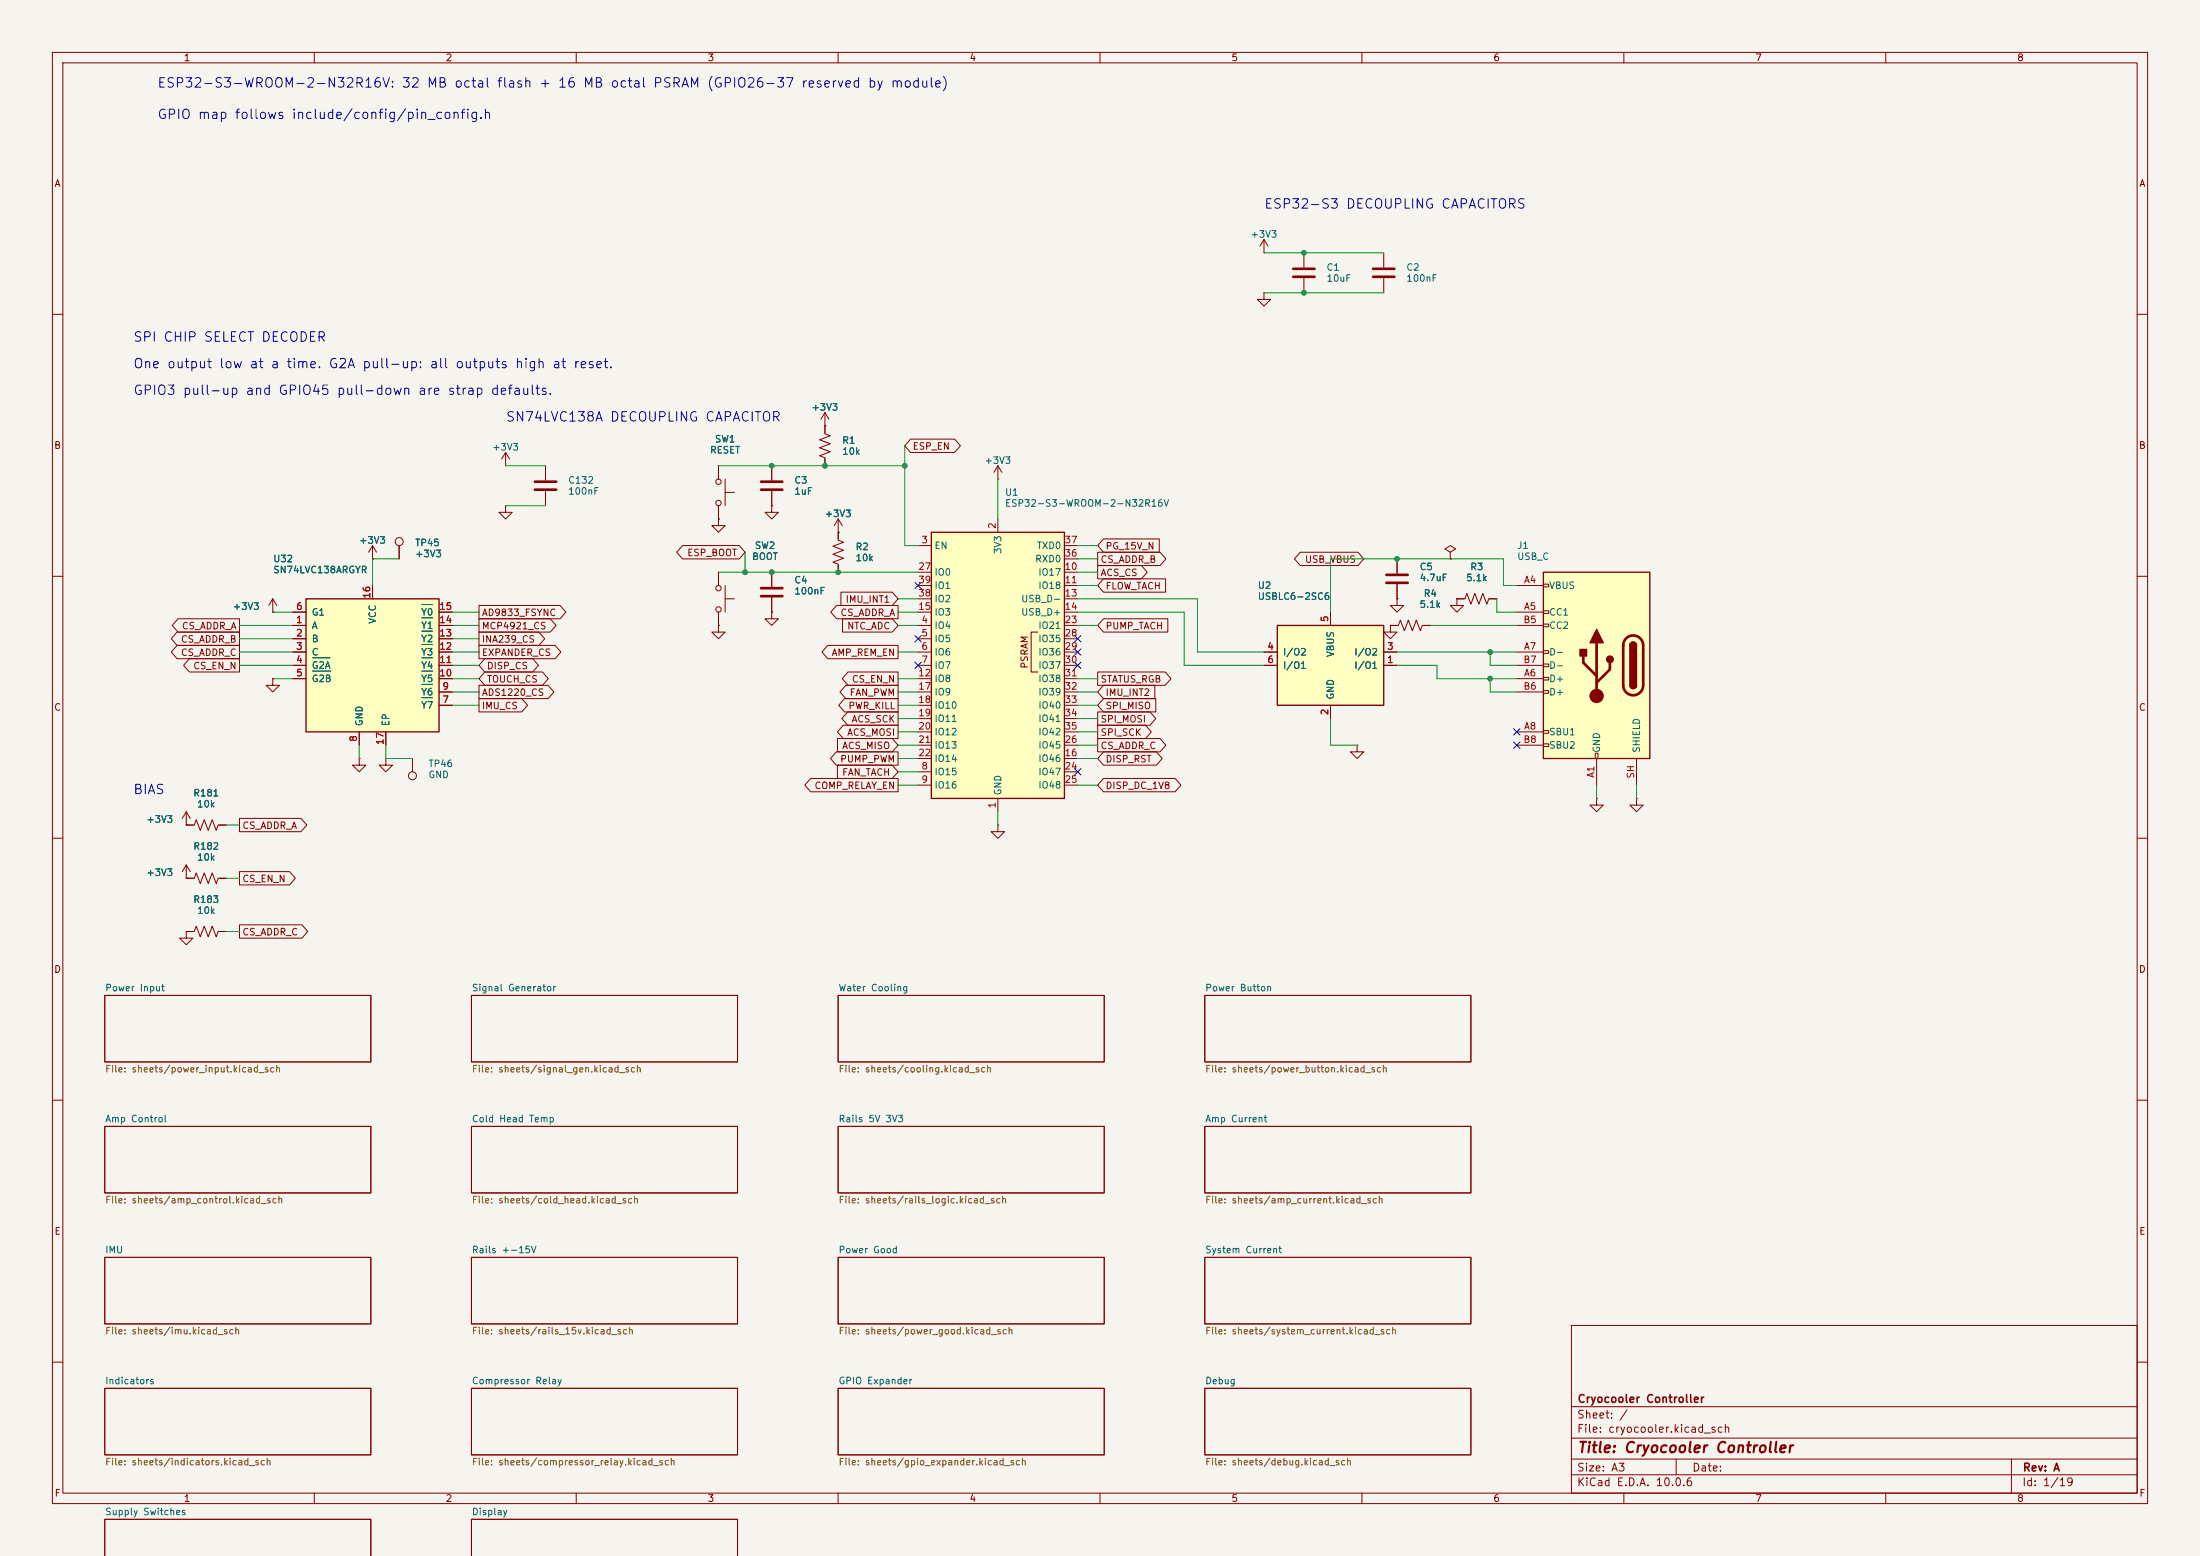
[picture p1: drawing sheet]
<svg xmlns="http://www.w3.org/2000/svg" width="420mm" height="297mm" viewBox="0 0 420 297" stroke-linecap="round" stroke-linejoin="round" font-family="sans-serif">
<path d="M0 0h420v297h-420z" fill="#f5f4ef" stroke="#f5f4ef" stroke-width=".19"/>
<g fill="none" stroke="#840000" stroke-width=".19">
<path d="M10 10h400v277h-400zM12 12h396v273h-396zM60 10v2M110 10v2M160 10v2M210 10v2M260 10v2M310 10v2M360 10v2M10 60h2M408 60h2M190.5 91.4h.1"/>
<path d="M190.5 88.9l-.8 1.3M190.5 88.9l.8 1.3M190.5 88.9v2.5M10 110h2M408 110h2M10 160h2M408 160h2M20 190h50.8v12.7h-50.8zM90 190h50.8v12.7h-50.8zM160 190h50.8v12.7h-50.8zM230 190h50.8v12.7h-50.8zM10 210h2"/>
<path d="M20 215h50.8v12.7h-50.8zM90 215h50.8v12.7h-50.8zM160 215h50.8v12.7h-50.8zM230 215h50.8v12.7h-50.8zM408 210h2M20 240h50.8v12.7h-50.8zM90 240h50.8v12.7h-50.8zM160 240h50.8v12.7h-50.8zM230 240h50.8v12.7h-50.8zM300 253h108v32h-108zM10 260h2M20 265h50.8v12.7h-50.8z"/>
<path d="M90 265h50.8v12.7h-50.8zM160 265h50.8v12.7h-50.8zM230 265h50.8v12.7h-50.8zM300 278.5h108M300 274.5h108M300 268.5h108M320 278.5v3M384 278.5v6.5M408 260h2M20 297.1v-7.1h50.8v7.1M60 285v2M90 297.1v-7.1h50.8v7.1"/>
<path d="M110 285v2M160 285v2M210 285v2M260 285v2M300 281.5h108M310 285v2M360 285v2"/>
</g>
<path d="M177.8 101.6h25.4v50.8h-25.4z" fill="#ffffc2"/>
<path d="M177.8 101.6h25.4v50.8h-25.4z" fill="none" stroke="#840000" stroke-width=".25"/>
<g fill="none" stroke="#840000" stroke-width=".19">
<path d="M157.5 78.7v4.1l1 .4-2 .7 2 .8-2 .8 2 .7-2 .8 1 .4v1.5M157.5 78.7l-.8 1.3M157.5 78.7l.7 1.3M157.5 81.3h.1M190.5 99.1v2.5M52.1 116.8h.1M52.1 114.3l-.8 1.3M52.1 114.3l.7 1.3M52.1 114.3v2.5M175.3 104.1h2.5M175.3 119.4h2.5M175.3 109.2h2.5"/>
<path d="M175.3 111.8h2.5M175.3 114.3h2.5M175.3 116.8h2.5M203.2 104.1h2.5M203.2 119.4h2.5M203.2 109.2h2.5M203.2 111.8h2.5M203.2 114.3h2.5M203.2 116.8h2.5M203.2 106.7h2.5M265.4 119.4v1.3h1.3l-1.3 1.2-1.2-1.2h1.2M265.4 119.4h.1"/>
<path d="M52.1 129.5v1.3h1.2l-1.2 1.3-1.3-1.3h1.3M52.1 129.5h.1M175.3 121.9h2.5M175.3 124.5h2.5M175.3 127h2.5M175.3 129.5h2.5M175.3 132.1h2.5M175.3 134.6h2.5M175.3 137.2h2.5M175.3 139.7h2.5M198.1 120.7h-1.3v7.6h1.3M203.2 121.9h2.5"/>
<path d="M203.2 124.5h2.5M203.2 127h2.5M203.2 129.5h2.5M203.2 132.1h2.5M203.2 134.6h2.5M203.2 137.2h2.5M203.2 139.7h2.5M35.6 157.5h1.5l.4-1 .7 2 .8-2 .8 2 .7-2 .8 2 .4-1h1.5M175.3 147.3h2.5M175.3 149.9h2.5M175.3 144.8h2.5M175.3 142.2h2.5"/>
<path d="M190.5 157.5v1.3h1.3l-1.3 1.2-1.3-1.2h1.3M190.5 157.5h.1M190.5 152.4v2.5M203.2 147.3h2.5M203.2 149.9h2.5M203.2 144.8h2.5M203.2 142.2h2.5M259.1 142.2v1.3h1.2l-1.2 1.3-1.3-1.3h1.3M259.1 142.2h.1M304.8 152.4v1.3h1.3l-1.3 1.2-1.3-1.2h1.3M304.8 152.4h.1M312.4 152.4v1.3h1.3l-1.3 1.2-1.3-1.2h1.3"/>
<path d="M312.4 152.4h.1M35.6 177.8v1.3h1.2l-1.2 1.2-1.3-1.2h1.3M35.6 177.8h.1M35.6 177.8h1.5l.4-1 .7 2 .8-2 .8 2 .7-2 .8 2 .4-1h1.5M35.6 167.6h1.5l.4-1 .7 2.1 .8-2.1 .8 2.1 .7-2.1 .8 2.1 .4-1.1h1.5"/>
</g>
<path d="M243.8 119.4h20.4v15.2h-20.4z" fill="#ffffc2"/>
<path d="M243.8 119.4h20.4v15.2h-20.4z" fill="none" stroke="#840000" stroke-width=".25"/>
<path d="M137.2 119.4v1.3h1.2l-1.2 1.2-1.3-1.2h1.3M137.2 119.4h.1M254 116.8v2.6M241.3 127h2.5M241.3 124.5h2.5M254 134.6v2.6M264.2 127h2.5M264.2 124.5h2.5" fill="none" stroke="#840000" stroke-width=".19"/>
<path d="M58.4 114.3h25.4v25.4h-25.4z" fill="#ffffc2"/>
<path d="M58.4 114.3h25.4v25.4h-25.4z" fill="none" stroke="#840000" stroke-width=".25"/>
<g fill="none" stroke="#840000" stroke-width=".19">
<path d="M241.3 48.3h.1M241.3 55.9v1.3h1.3l-1.3 1.2-1.3-1.2h1.3M241.3 55.9h.1M241.3 45.7l-.8 1.3M241.3 45.7l.8 1.3M241.3 45.7v2.6M248.9 48.3v2.8M248.9 53.1v2.8M264.2 48.3v2.8M264.2 53.1v2.8M96.5 88.9h.1M96.5 96.5v1.3h1.3l-1.3 1.3-1.3-1.3h1.3"/>
<path d="M96.5 96.5h.1M96.5 86.4l-.7 1.2M96.5 86.4l.8 1.2M96.5 86.4v2.5M104.1 88.9v2.8M104.1 93.7v2.8M137.2 99.1v1.2h1.2l-1.2 1.3-1.3-1.3h1.3M137.2 99.1h.1M137.2 88.9v2.5M137.2 96.5v2.6M138.4 94h1.8M138.4 91.4v5.1"/>
<path d="M147.3 96.5v1.3h1.3l-1.3 1.3-1.3-1.3h1.3M147.3 96.5h.1M147.3 88.9v2.8M147.3 93.7v2.8M160 99.1v4l1 .4-2 .8 2 .7-2 .8 2 .8-2 .7 1 .4v1.5M160 99.1l-.7 1.2M160 99.1l.8 1.2M55.9 119.4h2.5M55.9 116.8h2.5M71.1 106.7h.1M71.1 104.1v2.6M71.1 111.8v2.5"/>
<path d="M71.1 104.1l-.7 1.3M71.1 104.1l.8 1.3M76.2 104.1v2.6M83.8 119.4h2.6M83.8 116.8h2.6M137.2 109.2v2.6M137.2 116.8v2.6M138.4 111.8v5M138.4 114.3h1.8M147.3 116.8v1.3h1.3l-1.3 1.3-1.3-1.3h1.3M147.3 116.8h.1M147.3 109.2v2.8"/>
<path d="M147.3 114v2.8M160 101.6h.1M265.4 119.4h1.6l.3-1 .8 2 .8-2 .7 2 .8-2 .7 2 .4-1h1.5M266.7 114.3v1.3h1.3l-1.3 1.2-1.3-1.2h1.3M266.7 114.3h.1M266.7 106.7v2.8M266.7 111.5v2.8M276.9 105.4l1-.6-1-.7-1.1 .7 1.1 .6v1.3M276.9 106.7h.1M278.1 114.3h1.6l.3-1 .8 2 .8-2 .7 2 .8-2 .7 2 .4-1h1.5M278.1 114.3v1.3h1.3l-1.3 1.2-1.2-1.2h1.2M278.1 114.3h.1"/>
<path d="M55.9 121.9h2.5M55.9 124.5h2.5M55.9 127h2.5M55.9 129.5h2.5M68.6 139.7v2.5M73.7 139.7v2.5M83.8 121.9h2.6M83.8 124.5h2.6M83.8 127h2.6M83.8 129.5h2.6M83.8 134.6h2.6M83.8 132.1h2.6"/>
<path d="M35.6 157.5h.1M35.6 154.9v2.6M35.6 154.9l-.8 1.3M35.6 154.9l.7 1.3M68.6 144.8v1.3h1.2l-1.2 1.2-1.3-1.2h1.3M68.6 144.8h.1M73.7 144.8v1.3h1.2l-1.2 1.2-1.3-1.2h1.3M73.7 144.8h.1M78.7 144.8v2.5M35.6 167.6h.1M35.6 165.1l-.8 1.3M35.6 165.1l.7 1.3"/>
<path d="M35.6 165.1v2.5"/>
<circle cx="137.2" cy="96" r=".51"/>
<circle cx="137.2" cy="91.9" r=".51"/>
<circle cx="76.2" cy="103.4" r=".76"/>
<circle cx="137.2" cy="116.3" r=".51"/>
<circle cx="137.2" cy="112.3" r=".51"/>
<circle cx="78.7" cy="148.1" r=".76"/>
</g>
<path d="M80.5 117.9h2.1M80.5 115.4h2.1M59.7 125.6h3.3M59.7 128.1h3.5M80.5 125.6h2.1M80.5 128.1h2.1M80.5 133.2h2.1M80.5 130.6h2.1M80.5 123h2.1M80.5 120.5h2.1" fill="none" stroke="#006464" stroke-width=".19"/>
<path d="M246.9 51.3h4.1M246.9 52.8h4.1M262.1 51.3h4.1M262.1 52.8h4.1M102.1 91.9h4.1M102.1 93.5h4.1M145.3 91.9h4.1M145.3 93.5h4.1M145.3 112.3h4.1M145.3 113.8h4.1M264.7 109.7h4M264.7 111.3h4" fill="none" stroke="#840000" stroke-width=".51"/>
<path d="M294.6 109.2h20.4v35.6h-20.4z" fill="#ffffc2"/>
<g fill="none" stroke="#840000" stroke-width=".19">
<path d="M137.2 99.1h.1M137.2 88.9v2.5M137.2 96.5v2.6M147.3 96.5h.1M147.3 88.9v2.8M147.3 93.7v2.8M157.5 81.3h.1M157.5 81.3v1.3M157.5 87.6v1.3M173.8 83.8h8.4l1.2 1.3-1.2 1.3h-8.4l-1.1-1.3zM34 118.1h11.7v2.6h-11.7l-1.1-1.3zM52.1 116.8h.1"/>
<path d="M55.9 116.8h2.5M55.9 119.4h2.5M71.1 106.7h.1M71.1 111.8v2.5M76.2 104.1v2.6M83.8 116.8h2.6M83.8 119.4h2.6M91.4 118.1h13.7l1.1 1.3-1.1 1.3h-13.7zM91.4 115.6h15.5l1.1 1.2-1.1 1.3h-15.5zM130.3 104.1h10.8l1.1 1.3-1.1 1.3h-10.8l-1.1-1.3zM137.2 119.4h.1M137.2 109.2v2.6"/>
<path d="M137.2 116.8v2.6M147.3 116.8h.1M147.3 109.2v2.8M147.3 114v2.8M159.7 115.6h11.7v2.5h-11.7l-1.1-1.3zM160 101.6h.1M160 101.6v1.3M160 108v1.2M160.5 113h9.8l1.1 1.3-1.1 1.3h-9.8zM160.8 118.1h9.5l1.1 1.3-1.1 1.3h-9.5zM209.5 105.4h12l1.1 1.3-1.1 1.3h-12zM209.5 107.9h8.4l1.1 1.3-1.1 1.3h-8.4z"/>
<path d="M210.7 118.1h12.2v2.6h-12.2l-1.2-1.3zM210.7 102.9h10.6v2.5h-10.6l-1.2-1.3zM210.7 110.5h11.8v2.5h-11.8l-1.2-1.2zM248.2 105.4h11l1.1 1.3-1.1 1.3h-11l-1.1-1.3zM254 116.8v2.6M265.4 119.4h.1M265.4 119.4h1.3M266.7 114.3h.1M266.7 106.7v2.8M266.7 111.5v2.8M271.8 119.4h1.2M276.9 106.7h.1"/>
<path d="M278.1 114.3h.1M278.1 114.3h1.3M284.5 114.3h1.2M289.6 111.8h5M289.6 116.8h5M289.6 119.4h5M294.6 111.5h1.1v.5h-1.1zM294.6 116.6h1.1v.5h-1.1zM294.6 119.1h1.1v.5h-1.1zM33.8 123.2h11.9v2.5h-11.9l-1.1-1.2zM33.8 120.6h11.9v2.6h-11.9l-1.1-1.3zM36.2 125.7h9.5v2.6h-9.5l-1.2-1.3z"/>
<path d="M52.1 129.5h.1M55.9 129.5h2.5M55.9 124.5h2.5M55.9 127h2.5M55.9 121.9h2.5M68.6 139.7v2.5M73.7 139.7v2.5M83.8 129.5h2.6M83.8 124.5h2.6M83.8 132.1h2.6M83.8 127h2.6M83.8 121.9h2.6"/>
<path d="M83.8 134.6h2.6M91.4 133.3h8.2l1.1 1.3-1.1 1.3h-8.2zM91.4 130.8h13.2l1.1 1.3-1.1 1.3h-13.2zM91.4 123.2h14.6l1.1 1.3-1.1 1.2h-14.6zM91.4 120.6h11.5l1.1 1.3-1.1 1.3h-11.5zM92.6 128.3h11l1.1 1.2-1.1 1.3h-11l-1.2-1.3zM92.6 125.7h9.1l1.1 1.3-1.1 1.3h-9.1l-1.2-1.3zM158 123.2h13.4v2.5h-13.4l-1.1-1.2zM161 138.4h10.4v2.6h-10.4l-1.1-1.3zM161.2 133.3h10.2v2.6h-10.2l-1.1-1.3zM161.5 130.8h9.9v2.6h-9.9l-1.1-1.3zM161.8 135.9h9.6v2.5h-9.6l-1.1-1.2z"/>
<path d="M161.9 128.3h9.5v2.5h-9.5l-1.1-1.3zM209.5 138.4h9.2l1.1 1.3-1.1 1.3h-9.2zM209.5 135.9h10l1.1 1.3-1.1 1.2h-10zM209.5 128.3h12.9l1.1 1.2-1.1 1.3h-12.9zM210.7 133.3h9.9v2.6h-9.9l-1.2-1.3zM210.7 130.8h9.8v2.6h-9.8l-1.2-1.3zM241.3 124.5h2.5M241.3 127h2.5M254 134.6v2.6M264.2 124.5h2.5M264.2 127h2.5M289.6 129.5h5"/>
<path d="M289.6 124.5h5M289.6 139.7h5M289.6 132.1h5M289.6 127h5M294.6 124.2h1.1v.5h-1.1zM294.6 126.7h1.1v.6h-1.1zM294.6 129.3h1.1v.5h-1.1zM294.6 131.8h1.1v.5h-1.1zM294.6 139.4h1.1v.6h-1.1zM35.6 157.5h.1M35.6 157.5h1.2M41.9 157.5h1.3"/>
<path d="M45.7 156.2h11.8l1.1 1.3-1.1 1.3h-11.8zM154.8 148.6h16.6v2.5h-16.6l-1.2-1.2zM159.7 143.5h11.7v2.6h-11.7l-1.2-1.3zM159.9 146h10.4l1.1 1.3-1.1 1.3h-10.4zM159.9 141h10.4l1.1 1.2-1.1 1.3h-10.4zM209.5 141h12l1.1 1.2-1.1 1.3h-12zM210.7 143.5h10.1l1.1 1.3-1.1 1.3h-10.1l-1.2-1.3zM210.7 148.6h13.6l1.1 1.3-1.1 1.2h-13.6l-1.2-1.2zM289.6 142.2h5M294.6 142h1.1v.5h-1.1zM304.5 143.8h.6v1h-.6zM304.8 144.8v5.1"/>
<path d="M312.4 144.8v5.1M35.6 167.6h.1M35.6 177.8h.1M35.6 167.6h1.2M35.6 177.8h1.2M41.9 167.6h1.3M41.9 177.8h1.3M45.7 166.4h9.6l1.1 1.2-1.1 1.3h-9.6zM45.7 176.5h11.9l1.1 1.3-1.1 1.3h-11.9z"/>
</g>
<path d="M294.6 109.2h20.4v35.6h-20.4zM311.1 123.2a.64 .64 0 0 1 .7-.6 .64 .64 0 0 1 .6 .6M311.1 130.8a.64 .64 0 0 0 .7 .6 .64 .64 0 0 0 .6-.6" fill="none" stroke="#840000" stroke-width=".25"/>
<path d="M302.3 125.2v1.3l2.5 2.5M304.8 122.7v10.1M307.3 126.5v1.3l-2.5 2.5M310.4 121.9a1.91 1.91 0 0 1 2.1-.5 1.91 1.91 0 0 1 1.2 1.8v7.6a1.91 1.91 0 0 1-1.9 1.9 1.91 1.91 0 0 1-1.9-1.9v-7.8l.2-.6z" fill="none" stroke="#840000" stroke-width=".51"/>
<g fill="#840000" stroke="#840000" stroke-width=".25">
<path d="M311.1 123.2h1.3v7.6h-1.3z"/>
<path d="M311.3 122.7a.64 .64 0 0 1 .7-.1 .64 .64 0 0 1 .4 .6h-1.3z"/>
<path d="M311.1 130.8h1.3a.64 .64 0 0 1-.6 .6 .64 .64 0 0 1-.7-.6z"/>
<path d="M304.8 120.1l1.3 2.6h-2.6z"/>
<path d="M301.6 124h1.3v1.2h-1.3z"/>
<circle cx="307.3" cy="125.9" r=".63"/>
</g>
<circle cx="304.8" cy="132.8" r="1.27" fill="#840000" stroke="#840000" stroke-width=".19"/>
<g fill="none" stroke="#009600" stroke-width=".19">
<path d="M241.3 48.3h22.9M241.3 55.9h22.9M96.5 88.9h7.6M96.5 96.5h7.6M137.2 88.9h35.5M172.7 85.1v19h2.6M190.5 91.4v7.7M45.7 119.4h10.2M52.1 116.8h3.8M76.2 106.7h-5.1v5.1M86.4 119.4h5M86.4 116.8h5"/>
<path d="M137.2 109.2h38.1M142.2 105.4v3.8M171.4 119.4h3.9M171.4 116.8h3.9M171.4 114.3h3.9M205.7 119.4h3.8M205.7 116.8h20.4v10.2h15.2M205.7 114.3h22.9v10.2h12.7M205.7 106.7h3.8M205.7 104.1h3.8M205.7 109.2h3.8M205.7 111.8h3.8"/>
<path d="M273 119.4h16.6M285.7 114.3v2.5h3.9M289.6 111.8h-2.6v-5.1h-33v10.1M45.7 124.5h10.2M45.7 127h10.2M45.7 121.9h10.2M52.1 129.5h3.8M86.4 129.5h5M86.4 124.5h5M86.4 127h5M86.4 132.1h5M86.4 134.6h5"/>
<path d="M86.4 121.9h5M171.4 129.5h3.9M171.4 124.5h3.9M171.4 132.1h3.9M171.4 134.6h3.9M171.4 137.2h3.9M171.4 139.7h3.9M205.7 129.5h3.8M205.7 132.1h3.8M205.7 134.6h3.8M205.7 137.2h3.8M205.7 139.7h3.8"/>
<path d="M254 137.2v5h5.1M266.7 127h7.6v2.5h15.3M266.7 124.5h22.9M284.5 124.5v2.5h5.1M284.5 129.5v2.6h5.1M43.2 157.5h2.5M68.6 142.2v2.6M73.7 142.2v2.6h5M171.4 147.3h3.9M171.4 144.8h3.9M171.4 149.9h3.9M171.4 142.2h3.9"/>
<path d="M190.5 154.9v2.6M205.7 144.8h3.8M205.7 149.9h3.8M205.7 142.2h3.8M304.8 149.9v2.5M312.4 149.9v2.5M43.2 177.8h2.5M43.2 167.6h2.5"/>
</g>
<g fill="none" stroke="#000084" stroke-width=".19">
<path d="M174.7 111.2l1.2 1.2M175.9 111.2l-1.2 1.2M174.7 126.4l1.2 1.2M174.7 121.3l1.2 1.2M175.9 126.4l-1.2 1.2M175.9 121.3l-1.2 1.2M205.1 126.4l1.2 1.2M205.1 123.9l1.2 1.2M205.1 121.3l1.2 1.2M206.3 126.4l-1.2 1.2M206.3 123.9l-1.2 1.2M206.3 121.3l-1.2 1.2"/>
<path d="M289 139.1l1.2 1.2M290.2 139.1l-1.2 1.2M205.1 146.7l1.2 1.2M206.3 146.7l-1.2 1.2M289 141.6l1.2 1.2M290.2 141.6l-1.2 1.2"/>
</g>
<path d="M80.5 117.9h2.1M80.5 115.4h2.1M59.7 125.6h3.3M59.7 128.1h3.5M80.5 125.6h2.1M80.5 128.1h2.1M80.5 133.2h2.1M80.5 130.6h2.1M80.5 123h2.1M80.5 120.5h2.1" fill="none" stroke="#006464" stroke-width=".19"/>
<g fill="#009600" stroke="#009600" stroke-width=".19">
<circle cx="266.7" cy="106.7" r=".46"/>
<circle cx="284.5" cy="129.5" r=".46"/>
<circle cx="284.5" cy="124.5" r=".46"/>
<circle cx="172.7" cy="88.9" r=".46"/>
<circle cx="142.2" cy="109.2" r=".46"/>
<circle cx="147.3" cy="109.2" r=".46"/>
<circle cx="147.3" cy="88.9" r=".46"/>
<circle cx="157.5" cy="88.9" r=".46"/>
<circle cx="160" cy="109.2" r=".46"/>
<circle cx="248.9" cy="55.9" r=".46"/>
<circle cx="248.9" cy="48.3" r=".46"/>
</g>
<text font-size="2" fill="#840000" x="301" y="277.8">Title: Cryocooler Controller</text>
<g font-size="1.8" fill="#0000c2">
<text x="29.9" y="17.2">ESP32-S3-WROOM-2-N32R16V: 32 MB octal flash + 16 MB octal PSRAM (GPIO26-37 reserved by module)</text>
<text x="29.9" y="23.2">GPIO map follows include/config/pin_config.h</text>
<text x="241.2" y="40.3">ESP32-S3 DECOUPLING CAPACITORS</text>
<text x="25.3" y="65.7">SPI CHIP SELECT DECODER</text>
<text x="25.3" y="70.8">One output low at a time. G2A pull-up: all outputs high at reset.</text>
<text x="25.3" y="75.8">GPIO3 pull-up and GPIO45 pull-down are strap defaults.</text>
<text x="96.4" y="80.9">SN74LVC138A DECOUPLING CAPACITOR</text>
<text x="25.3" y="152">BIAS</text>
</g>
<g font-size="1.5" fill="#840000">
<text x="301" y="268.1">Cryocooler Controller</text>
<text x="300.9" y="273.8">File: cryocooler.kicad_sch</text>
<text x="300.9" y="271.1">Sheet: /</text>
<text x="300.9" y="281.2">Size: A3</text>
<text x="322.9" y="281.2">Date:</text>
<text x="386" y="281.2">Rev: A</text>
<text x="300.9" y="284">KiCad E.D.A. 10.0.6</text>
<text x="385.9" y="284">Id: 1/19</text>
</g>
<g font-size="1.3" fill="#840000">
<text x="35" y="12">1</text>
<text x="85" y="12">2</text>
<text x="135" y="12">3</text>
<text x="185" y="12">4</text>
<text x="235" y="12">5</text>
<text x="285" y="12">6</text>
<text x="335" y="12">7</text>
<text x="385" y="12">8</text>
<text x="10.3" y="36">A</text>
<text x="408.3" y="36">A</text>
<text x="10.2" y="86">B</text>
<text x="174.1" y="86.1">ESP_EN</text>
<text x="408.2" y="86">B</text>
<text x="131.1" y="106.5">ESP_BOOT</text>
<text x="210" y="107.7">CS_ADDR_B</text>
<text x="211" y="105.2">PG_15V_N</text>
<text x="249" y="107.7">USB_VBUS</text>
<text x="210" y="110.3">ACS_CS</text>
<text x="211" y="112.8">FLOW_TACH</text>
<text x="91.9" y="117.9">AD9833_FSYNC</text>
<text x="160.3" y="117.9">CS_ADDR_A</text>
<text x="161.3" y="115.4">IMU_INT1</text>
<text x="34.4" y="125.5">CS_ADDR_C</text>
<text x="34.4" y="123">CS_ADDR_B</text>
<text x="34.6" y="120.4">CS_ADDR_A</text>
<text x="91.9" y="125.5">EXPANDER_CS</text>
<text x="91.9" y="120.4">MCP4921_CS</text>
<text x="91.9" y="123">INA239_CS</text>
<text x="158.7" y="125.5">AMP_REM_EN</text>
<text x="161.6" y="120.4">NTC_ADC</text>
<text x="211" y="120.4">PUMP_TACH</text>
<text x="36.8" y="128.1">CS_EN_N</text>
<text x="92.8" y="130.6">TOUCH_CS</text>
<text x="92.8" y="128.1">DISP_CS</text>
<text x="162.5" y="130.6">CS_EN_N</text>
<text x="196.5" y="127.7" transform="rotate(-90 196.5 127.7)">PSRAM</text>
<text x="210" y="130.6">STATUS_RGB</text>
<text x="10.2" y="136">C</text>
<text x="91.9" y="135.7">IMU_CS</text>
<text x="91.9" y="133.1">ADS1220_CS</text>
<text x="161.9" y="135.7">PWR_KILL</text>
<text x="162.1" y="133.1">FAN_PWM</text>
<text x="211" y="135.7">SPI_MISO</text>
<text x="211" y="133.1">IMU_INT2</text>
<text x="408.2" y="136">C</text>
<text x="160.7" y="143.3">ACS_MISO</text>
<text x="161.6" y="140.8">ACS_MOSI</text>
<text x="162.5" y="138.2">ACS_SCK</text>
<text x="210" y="143.3">CS_ADDR_C</text>
<text x="210" y="140.8">SPI_SCK</text>
<text x="210" y="138.2">SPI_MOSI</text>
<text x="160.3" y="145.8">PUMP_PWM</text>
<text x="160.7" y="148.4">FAN_TACH</text>
<text x="211" y="145.8">DISP_RST</text>
<text x="155.4" y="150.9">COMP_RELAY_EN</text>
<text x="211" y="150.9">DISP_DC_1V8</text>
<text x="46.2" y="158.5">CS_ADDR_A</text>
<text x="46.2" y="168.7">CS_EN_N</text>
<text x="46.2" y="178.9">CS_ADDR_C</text>
<text x="10.2" y="186">D</text>
<text x="408.2" y="186">D</text>
<text x="10.3" y="236">E</text>
<text x="408.3" y="236">E</text>
<text x="10.3" y="286">F</text>
<text x="35" y="287">1</text>
<text x="85" y="287">2</text>
<text x="135" y="287">3</text>
<text x="185" y="287">4</text>
<text x="235" y="287">5</text>
<text x="285" y="287">6</text>
<text x="335" y="287">7</text>
<text x="385" y="287">8</text>
<text x="408.3" y="286">F</text>
</g>
<g font-size="1.3" fill="#006464">
<text x="238.6" y="45.7">+3V3</text>
<text x="253.1" y="52">C1</text>
<text x="268.4" y="52">C2</text>
<text x="253.1" y="54.1">10uF</text>
<text x="268.4" y="54.1">100nF</text>
<text x="154.8" y="78.7">+3V3</text>
<text x="93.9" y="86.3">+3V3</text>
<text x="135.4" y="86.9">RESET</text>
<text x="136.4" y="84.8">SW1</text>
<text x="160.7" y="85">R1</text>
<text x="160.7" y="87.1">10k</text>
<text x="187.8" y="88.8">+3V3</text>
<text x="108.4" y="92.6">C132</text>
<text x="108.4" y="94.7">100nF</text>
<text x="151.5" y="92.6">C3</text>
<text x="151.5" y="94.7">1uF</text>
<text x="191.8" y="94.9">U1</text>
<text x="157.4" y="99">+3V3</text>
<text x="191.8" y="97">ESP32-S3-WROOM-2-N32R16V</text>
<text x="52.1" y="107.6">U32</text>
<text x="68.5" y="104.1">+3V3</text>
<text x="79.1" y="104.6">TP45</text>
<text x="79.1" y="106.7">+3V3</text>
<text x="143.5" y="107.2">BOOT</text>
<text x="144" y="105.1">SW2</text>
<text x="163.2" y="105.3">R2</text>
<text x="163.2" y="107.4">10k</text>
<text x="178.3" y="105.1">EN</text>
<text x="191.5" y="105.8" transform="rotate(-90 191.5 105.8)">3V3</text>
<text x="197.5" y="107.6">RXD0</text>
<text x="197.8" y="105.1">TXD0</text>
<text x="289.5" y="105.1">J1</text>
<text x="289.5" y="107.2">USB_C</text>
<text x="52.1" y="109.7">SN74LVC138ARGYR</text>
<text x="151.5" y="111.7">C4</text>
<text x="151.5" y="113.8">100nF</text>
<text x="178.3" y="110.2">IO0</text>
<text x="178.3" y="112.7">IO1</text>
<text x="198.1" y="110.2">IO17</text>
<text x="198.1" y="112.7">IO18</text>
<text x="240" y="112.7">U2</text>
<text x="270.9" y="109.1">C5</text>
<text x="270.9" y="111.2">4.7uF</text>
<text x="279.8" y="111.2">5.1k</text>
<text x="280.6" y="109.1">R3</text>
<text x="295.6" y="112.7">VBUS</text>
<text x="44.4" y="116.7">+3V3</text>
<text x="59.4" y="117.8">G1</text>
<text x="72.1" y="119.2" transform="rotate(-90 72.1 119.2)">VCC</text>
<text x="80.3" y="117.8">Y0</text>
<text x="178.3" y="117.8">IO3</text>
<text x="178.3" y="115.3">IO2</text>
<text x="194.8" y="115.3">USB_D-</text>
<text x="194.8" y="117.8">USB_D+</text>
<text x="240" y="114.8">USBLC6-2SC6</text>
<text x="270.9" y="116.3">5.1k</text>
<text x="271.7" y="114.2">R4</text>
<text x="295.6" y="117.8">CC1</text>
<text x="59.4" y="120.3">A</text>
<text x="59.4" y="122.9">B</text>
<text x="59.4" y="125.4">C</text>
<text x="80.3" y="125.4">Y3</text>
<text x="80.3" y="122.9">Y2</text>
<text x="80.3" y="120.3">Y1</text>
<text x="178.3" y="120.3">IO4</text>
<text x="178.3" y="122.9">IO5</text>
<text x="178.3" y="125.4">IO6</text>
<text x="198.1" y="120.3">IO21</text>
<text x="198.1" y="122.9">IO35</text>
<text x="198.1" y="125.4">IO36</text>
<text x="244.8" y="125.4">I/O2</text>
<text x="255" y="125.5" transform="rotate(-90 255 125.5)">VBUS</text>
<text x="258.4" y="125.4">I/O2</text>
<text x="295.6" y="125.4">D-</text>
<text x="295.6" y="120.3">CC2</text>
<text x="59.4" y="128">G2A</text>
<text x="59.4" y="130.5">G2B</text>
<text x="80.3" y="130.5">Y5</text>
<text x="80.3" y="128">Y4</text>
<text x="178.3" y="128">IO7</text>
<text x="178.3" y="130.5">IO8</text>
<text x="198.1" y="128">IO37</text>
<text x="198.1" y="130.5">IO38</text>
<text x="244.8" y="128">I/O1</text>
<text x="258.4" y="128">I/O1</text>
<text x="295.6" y="130.5">D+</text>
<text x="295.6" y="128">D-</text>
<text x="80.3" y="135.6">Y7</text>
<text x="80.3" y="133">Y6</text>
<text x="178.3" y="133">IO9</text>
<text x="178.3" y="135.6">IO10</text>
<text x="198.1" y="133">IO39</text>
<text x="198.1" y="135.6">IO40</text>
<text x="255" y="133.6" transform="rotate(-90 255 133.6)">GND</text>
<text x="295.6" y="133">D+</text>
<text x="69.5" y="138.7" transform="rotate(-90 69.5 138.7)">GND</text>
<text x="74.6" y="138.7" transform="rotate(-90 74.6 138.7)">EP</text>
<text x="178.3" y="138.1">IO11</text>
<text x="178.3" y="140.7">IO12</text>
<text x="178.3" y="143.2">IO13</text>
<text x="198.1" y="143.2">IO45</text>
<text x="198.1" y="138.1">IO41</text>
<text x="198.1" y="140.7">IO42</text>
<text x="295.6" y="140.7">SBU1</text>
<text x="295.6" y="143.2">SBU2</text>
<text x="305.8" y="143.8" transform="rotate(-90 305.8 143.8)">GND</text>
<text x="313.4" y="143.8" transform="rotate(-90 313.4 143.8)">SHIELD</text>
<text x="81.7" y="146.7">TP46</text>
<text x="81.7" y="148.8">GND</text>
<text x="178.3" y="148.3">IO15</text>
<text x="178.3" y="145.7">IO14</text>
<text x="198.1" y="145.7">IO46</text>
<text x="198.1" y="148.3">IO47</text>
<text x="36.8" y="152.3">R181</text>
<text x="37.5" y="154.4">10k</text>
<text x="178.3" y="150.8">IO16</text>
<text x="191.5" y="151.9" transform="rotate(-90 191.5 151.9)">GND</text>
<text x="198.1" y="150.8">IO48</text>
<text x="27.8" y="157.3">+3V3</text>
<text x="27.8" y="167.5">+3V3</text>
<text x="36.8" y="162.5">R182</text>
<text x="37.5" y="164.6">10k</text>
<text x="36.8" y="172.6">R183</text>
<text x="37.5" y="174.7">10k</text>
<text x="20" y="189.5">Power Input</text>
<text x="90" y="189.5">Signal Generator</text>
<text x="160" y="189.5">Water Cooling</text>
<text x="230" y="189.5">Power Button</text>
<text x="20" y="214.5">Amp Control</text>
<text x="90" y="214.5">Cold Head Temp</text>
<text x="160" y="214.5">Rails 5V 3V3</text>
<text x="230" y="214.5">Amp Current</text>
<text x="20" y="239.5">IMU</text>
<text x="90" y="239.5">Rails +-15V</text>
<text x="160" y="239.5">Power Good</text>
<text x="230" y="239.5">System Current</text>
<text x="20" y="264.5">Indicators</text>
<text x="90" y="264.5">Compressor Relay</text>
<text x="160" y="264.5">GPIO Expander</text>
<text x="230" y="264.5">Debug</text>
<text x="20" y="289.5">Supply Switches</text>
<text x="90" y="289.5">Display</text>
</g>
<g font-size="1.3" fill="#a90000">
<text x="190.4" y="101.1" transform="rotate(-90 190.4 101.1)">2</text>
<text x="175.8" y="104">3</text>
<text x="203.1" y="106.5">36</text>
<text x="203.1" y="104">37</text>
<text x="175.2" y="109.1">27</text>
<text x="175.2" y="111.6">39</text>
<text x="203.1" y="109.1">10</text>
<text x="203.1" y="111.6">11</text>
<text x="290.8" y="111.6">A4</text>
<text x="56.4" y="119.2">1</text>
<text x="56.4" y="116.7">6</text>
<text x="71" y="114.4" transform="rotate(-90 71 114.4)">16</text>
<text x="83.8" y="119.2">14</text>
<text x="83.8" y="116.7">15</text>
<text x="175.2" y="116.7">15</text>
<text x="175.2" y="114.2">38</text>
<text x="175.8" y="119.2">4</text>
<text x="203.1" y="114.2">13</text>
<text x="203.1" y="116.7">14</text>
<text x="203.1" y="119.2">23</text>
<text x="253.9" y="118.8" transform="rotate(-90 253.9 118.8)">5</text>
<text x="290.7" y="119.2">B5</text>
<text x="290.8" y="116.7">A5</text>
<text x="56.4" y="121.8">2</text>
<text x="56.4" y="124.3">3</text>
<text x="83.8" y="124.3">12</text>
<text x="83.8" y="121.8">13</text>
<text x="175.8" y="121.8">5</text>
<text x="175.8" y="124.3">6</text>
<text x="203.1" y="121.8">28</text>
<text x="203.1" y="124.3">29</text>
<text x="241.8" y="124.3">4</text>
<text x="264.7" y="124.3">3</text>
<text x="290.8" y="124.3">A7</text>
<text x="56.4" y="126.9">4</text>
<text x="56.4" y="129.4">5</text>
<text x="83.8" y="129.4">10</text>
<text x="83.8" y="126.9">11</text>
<text x="84.4" y="131.9">9</text>
<text x="175.2" y="129.4">12</text>
<text x="175.2" y="131.9">17</text>
<text x="175.8" y="126.9">7</text>
<text x="203.1" y="126.9">30</text>
<text x="203.1" y="129.4">31</text>
<text x="203.1" y="131.9">32</text>
<text x="241.8" y="126.9">6</text>
<text x="264.7" y="126.9">1</text>
<text x="290.7" y="131.9">B6</text>
<text x="290.7" y="126.9">B7</text>
<text x="290.8" y="129.4">A6</text>
<text x="84.4" y="134.5">7</text>
<text x="175.2" y="134.5">18</text>
<text x="175.2" y="137">19</text>
<text x="203.1" y="134.5">33</text>
<text x="203.1" y="137">34</text>
<text x="253.9" y="136.6" transform="rotate(-90 253.9 136.6)">2</text>
<text x="68.4" y="141.7" transform="rotate(-90 68.4 141.7)">8</text>
<text x="73.5" y="142.3" transform="rotate(-90 73.5 142.3)">17</text>
<text x="175.2" y="139.6">20</text>
<text x="175.2" y="142.1">21</text>
<text x="203.1" y="142.1">26</text>
<text x="203.1" y="139.6">35</text>
<text x="290.7" y="142.1">B8</text>
<text x="290.8" y="139.6">A8</text>
<text x="175.2" y="144.6">22</text>
<text x="175.8" y="147.2">8</text>
<text x="175.8" y="149.7">9</text>
<text x="203.1" y="144.6">16</text>
<text x="203.1" y="147.2">24</text>
<text x="203.1" y="149.7">25</text>
<text x="304.7" y="148.6" transform="rotate(-90 304.7 148.6)">A1</text>
<text x="312.3" y="148.7" transform="rotate(-90 312.3 148.7)">SH</text>
<text x="190.4" y="154.4" transform="rotate(-90 190.4 154.4)">1</text>
</g>
<g font-size="1.3" fill="#725600">
<text x="20" y="205">File: sheets/power_input.kicad_sch</text>
<text x="90" y="205">File: sheets/signal_gen.kicad_sch</text>
<text x="160" y="205">File: sheets/cooling.kicad_sch</text>
<text x="230" y="205">File: sheets/power_button.kicad_sch</text>
<text x="20" y="230">File: sheets/amp_control.kicad_sch</text>
<text x="90" y="230">File: sheets/cold_head.kicad_sch</text>
<text x="160" y="230">File: sheets/rails_logic.kicad_sch</text>
<text x="230" y="230">File: sheets/amp_current.kicad_sch</text>
<text x="20" y="255">File: sheets/imu.kicad_sch</text>
<text x="90" y="255">File: sheets/rails_15v.kicad_sch</text>
<text x="160" y="255">File: sheets/power_good.kicad_sch</text>
<text x="230" y="255">File: sheets/system_current.kicad_sch</text>
<text x="20" y="280">File: sheets/indicators.kicad_sch</text>
<text x="90" y="280">File: sheets/compressor_relay.kicad_sch</text>
<text x="160" y="280">File: sheets/gpio_expander.kicad_sch</text>
<text x="230" y="280">File: sheets/debug.kicad_sch</text>
</g>
</svg>
